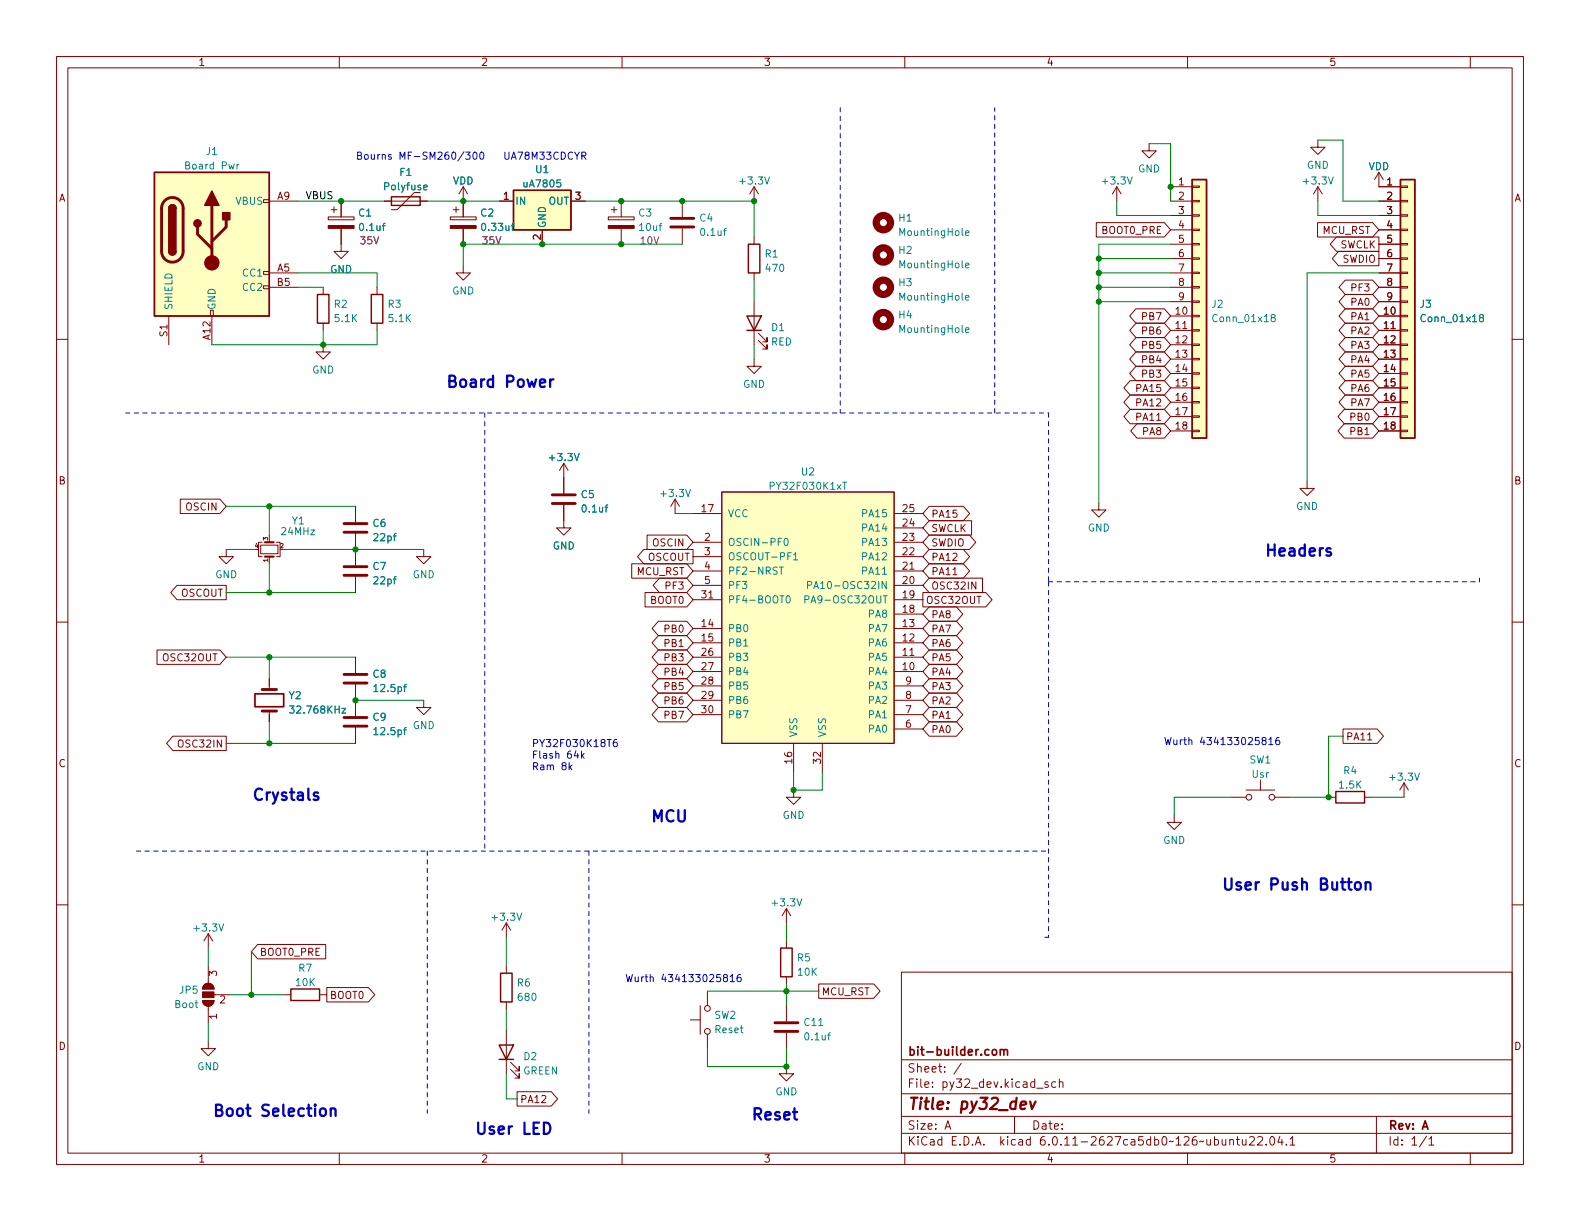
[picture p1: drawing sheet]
<svg xmlns="http://www.w3.org/2000/svg" width="279mm" height="216mm" viewBox="0 0 279 216" stroke-linecap="round" stroke-linejoin="round" font-family="sans-serif">
<g fill="none" stroke="#840000" stroke-width=".18">
<path d="M10 10h259.4v195.9h-259.4zM12 12h255.4v191.9h-255.4zM60 10v2M110 10v2M160 10v2M210 10v2M260 10v2M46.6 35.3h1v.5h-1zM47.6 35.6h5.1M58 38.4h4.6v.5h-4.6zM58.5 37.1h1.1M59.1 36.6v1"/>
<path d="M60.3 35.6v2.8M67.9 35.6h7.7M74.3 34h-1l-3.1 3.1h-1M79.6 38.4h4.6v.5h-4.6zM80.1 37.1h1.1M80.6 36.6v1M81.9 33l-.7 1.3M81.9 33v5.4M81.9 33l.8 1.3M88.3 35.6h2.5M101 35.6h2.5M107.6 38.4h4.5v.5h-4.5z"/>
<path d="M108.1 37.1h1M108.6 36.6v1M109.9 35.6v2.8M120.6 35.6v2.8M133.3 33v2.6M133.3 33l-.7 1.3M133.3 33l.8 1.3M193.9 39.4h12l1.1 1.2-1.1 1.3h-12zM197.5 33l-.8 1.3M197.5 33v2.6M197.5 33l.7 1.3M203.2 25.4v1.3h1.3l-1.3 1.2-1.3-1.2h1.3"/>
<path d="M207 35.6h3.8M207 33h3.8M207 38.1h3.8M210.8 38h1.3v.2h-1.3zM210.8 35.4h1.3v.3h-1.3zM210.8 32.9h1.3v.2h-1.3zM233 39.4h9.7l1.1 1.2-1.1 1.3h-9.7zM233 24.8v1.2h1.3l-1.3 1.3-1.2-1.3h1.2M233 33l-.7 1.3M233 33v2.6M233 33l.8 1.3M243.8 35.6h3.8"/>
<path d="M243.8 30.5v2.5h3.8M243.8 38.1h3.8M243.8 30.5l-.7 1.3M243.8 30.5l.8 1.3M247.6 38h1.3v.2h-1.3zM247.6 35.4h1.3v.3h-1.3zM247.6 32.9h1.3v.2h-1.3zM10 60h2M29.8 55.9v5.1M37.2 54.9h.5v1h-.5zM37.5 55.9v5.1M46.6 50.5h1v.6h-1z"/>
<path d="M46.6 48h1v.5h-1zM47.6 48.3h5.1M47.6 50.8h5.1M57.1 50.8v1.3M57.1 57.2v1.2M60.3 40.4v4.1h1.3l-1.3 1.2-1.2-1.2h1.2M66.7 50.8v1.3M66.7 57.2v1.2M81.9 47v1.3h1.3l-1.3 1.2-1.3-1.2h1.3M81.9 40.4v2.8M95.9 40.6v2.6M109.9 40.4v2.8"/>
<path d="M120.6 40.4v2.8M133.3 41.9v1.3M133.3 48.3v1.2M133.3 53.3v7.7M134.1 58.9l1.5 1.6v-.8v.8h-.7M200.9 59.7h5l1.1 1.3-1.1 1.2h-5l-1.1-1.2zM200.9 57.1h5l1.1 1.3-1.1 1.3h-5l-1.1-1.3zM200.9 54.6h5l1.1 1.3-1.1 1.3h-5l-1.1-1.3zM207 55.9h3.8M207 58.4h3.8M207 40.6h3.8M207 43.2h3.8"/>
<path d="M207 45.7h3.8M207 48.3h3.8M207 50.8h3.8M207 53.3h3.8M209.2 58.1h.7M210.8 58.3h1.3v.2h-1.3zM210.8 55.8h1.3v.2h-1.3zM210.8 53.2h1.3v.3h-1.3zM210.8 50.7h1.3v.2h-1.3zM210.8 48.1h1.3v.3h-1.3zM210.8 45.6h1.3v.2h-1.3zM210.8 43.1h1.3v.2h-1.3z"/>
<path d="M210.8 40.5h1.3v.3h-1.3zM236.3 41.9h7.5v2.6h-7.5l-1.1-1.3zM236.7 44.4h7.1v2.6h-7.1l-1.1-1.3zM237.9 49.5h4.8l1.1 1.3-1.1 1.3h-4.8l-1.1-1.3zM237.9 57.1h4.8l1.1 1.3-1.1 1.3h-4.8l-1.1-1.3zM237.9 59.7h4.8l1.1 1.3-1.1 1.2h-4.8l-1.1-1.2zM237.9 54.6h4.8l1.1 1.3-1.1 1.3h-4.8l-1.1-1.3zM237.9 52.1h4.8l1.1 1.2-1.1 1.3h-4.8l-1.1-1.3zM243.8 55.9h3.8M243.8 58.4h3.8M243.8 40.6h3.8M243.8 43.2h3.8"/>
<path d="M243.8 45.7h3.8M243.8 48.3h3.8M243.8 50.8h3.8M243.8 53.3h3.8M246 58.1h.7M247.6 58.3h1.3v.2h-1.3zM247.6 55.8h1.3v.2h-1.3zM247.6 53.2h1.3v.3h-1.3zM247.6 50.7h1.3v.2h-1.3zM247.6 48.1h1.3v.3h-1.3zM247.6 45.6h1.3v.2h-1.3zM247.6 43.1h1.3v.2h-1.3z"/>
<path d="M247.6 40.5h1.3v.3h-1.3zM267.4 60h2M57.1 61v1.2h1.3l-1.3 1.3-1.2-1.3h1.2M133.3 63.5v1.3h1.3l-1.3 1.2-1.2-1.2h1.2M134.1 60.2l1.5 1.5v-.7v.7h-.7M199.9 72.4h6l1.1 1.3-1.1 1.2h-6l-1.2-1.2zM199.9 69.8h6l1.1 1.3-1.1 1.3h-6l-1.2-1.3zM199.9 67.3h6l1.1 1.3-1.1 1.3h-6l-1.2-1.3zM200.9 62.2h5l1.1 1.3-1.1 1.3h-5l-1.1-1.3zM200.9 64.8h5l1.1 1.2-1.1 1.3h-5l-1.1-1.3zM201.1 74.9h4.8l1.1 1.3-1.1 1.3h-4.8l-1.2-1.3zM204.5 74.3h.8"/>
<path d="M207 61h3.8M207 63.5h3.8M207 66h3.8M207 68.6h3.8M207 71.1h3.8M207 73.7h3.8M207 76.2h3.8M210.8 76.1h1.3v.2h-1.3zM210.8 73.5h1.3v.3h-1.3zM210.8 71h1.3v.2h-1.3zM210.8 68.5h1.3v.2h-1.3zM210.8 65.9h1.3v.3h-1.3z"/>
<path d="M210.8 63.4h1.3v.2h-1.3zM210.8 60.8h1.3v.3h-1.3zM237.7 72.4h5l1.1 1.3-1.1 1.2h-5l-1.1-1.2zM237.7 74.9h5l1.1 1.3-1.1 1.3h-5l-1.1-1.3zM237.9 62.2h4.8l1.1 1.3-1.1 1.3h-4.8l-1.1-1.3zM237.9 64.8h4.8l1.1 1.2-1.1 1.3h-4.8l-1.1-1.3zM237.9 69.8h4.8l1.1 1.3-1.1 1.3h-4.8l-1.1-1.3zM237.9 67.3h4.8l1.1 1.3-1.1 1.3h-4.8l-1.1-1.3zM243.8 61h3.8M243.8 63.5h3.8M243.8 66h3.8M243.8 68.6h3.8"/>
<path d="M243.8 71.1h3.8M243.8 73.7h3.8M243.8 76.2h3.8M247.6 76.1h1.3v.2h-1.3zM247.6 73.5h1.3v.3h-1.3zM247.6 71h1.3v.2h-1.3zM247.6 68.5h1.3v.2h-1.3zM247.6 65.9h1.3v.3h-1.3zM247.6 63.4h1.3v.2h-1.3zM247.6 60.8h1.3v.3h-1.3zM31.9 88.3h7l1.1 1.2-1.1 1.3h-7zM40 97.2v1.2h1.3l-1.3 1.3-1.3-1.3h1.3"/>
<path d="M46.1 96.4h3v1.5h-3zM46.4 95.9h-.7v2.5h.7M47.6 94.6v1.3M47.6 98.4v1.3M48.9 95.9h.6v2.5h-.6M62.9 89.5v2.8M62.9 94.4v5.5M74.9 97.2v1.2h1.3l-1.3 1.3-1.2-1.3h1.2M99.7 89.3v4h1.3l-1.3 1.3-1.3-1.3h1.3M99.7 81.9l-.8 1.3M99.7 81.9v5.3M99.7 81.9l.8 1.3"/>
<path d="M111.7 99.7h9.7l1.2 1.3-1.2 1.2h-9.7zM113.8 97.2h8.8v2.5h-8.8l-1.1-1.3zM114.4 94.6h7l1.2 1.3-1.2 1.3h-7zM119.4 88.3l-.8 1.2M119.4 88.3v2.5M119.4 88.3l.7 1.2M122.6 90.8h5M122.6 95.9h5M122.6 98.4h5M127.6 87h30.5v44.4h-30.5zM158.1 90.8h5.1M158.1 95.9h5.1"/>
<path d="M158.1 98.4h5.1M158.1 93.3h5.1M164.3 97.2h6.1l1.1 1.2-1.1 1.3h-6.1l-1.1-1.3zM164.3 99.7h6.1l1.1 1.3-1.1 1.2h-6.1l-1.1-1.2zM164.3 89.5h6.1l1.1 1.3-1.1 1.3h-6.1l-1.1-1.3zM164.3 94.6h7.1l1.2 1.3-1.2 1.3h-7.1l-1.1-1.3zM164.3 92.1h7.5v2.5h-7.5l-1.1-1.3zM194.3 88.9v1.3h1.3l-1.3 1.2-1.3-1.2h1.3M231.1 85.1v1.3h1.3l-1.3 1.2-1.2-1.2h1.2M10 110h2M27.8 114.9h11.1l1.1 1.3-1.1 1.3h-11.1zM31.3 103.5h8.7v2.5h-8.7l-1.1-1.2z"/>
<path d="M62.9 102v2.8M62.9 116.2v2.8M114.1 104.8h7.3l1.2 1.2-1.2 1.3h-7.3zM116.4 112.4h5l1.2 1.3-1.2 1.2h-5l-1.1-1.2zM116.4 114.9h5l1.2 1.3-1.2 1.3h-5l-1.1-1.3zM116.4 109.9h5l1.2 1.2-1.2 1.3h-5l-1.1-1.3zM116.4 117.5h5l1.2 1.2-1.2 1.3h-5l-1.1-1.3zM116.6 102.2h4.8l1.2 1.3-1.2 1.3h-4.8l-1.1-1.3zM122.6 118.7h5M122.6 116.2h5M122.6 113.7h5M122.6 111.1h5"/>
<path d="M122.6 106h5M122.6 103.5h5M122.6 101h5M125.3 105.7h.8M158.1 118.7h5.1M158.1 116.2h5.1M158.1 113.7h5.1M158.1 111.1h5.1M158.1 108.6h5.1M158.1 106h5.1M158.1 103.5h5.1M158.1 101h5.1"/>
<path d="M160.9 115.9h.7M160.9 100.7h.7M163.2 104.8h11.1l1.1 1.2-1.1 1.3h-11.1zM164.3 102.2h9.4v2.6h-9.4l-1.1-1.3zM164.3 109.9h4.8l1.2 1.2-1.2 1.3h-4.8l-1.1-1.3zM164.3 117.5h4.8l1.2 1.2-1.2 1.3h-4.8l-1.1-1.3zM164.3 114.9h4.8l1.2 1.3-1.2 1.3h-4.8l-1.1-1.3zM164.3 112.4h4.8l1.2 1.3-1.2 1.2h-4.8l-1.1-1.2zM164.3 107.3h4.8l1.2 1.3-1.2 1.3h-4.8l-1.1-1.3zM168.5 101.6h.7M267.4 110h2M30.6 130.2h9.4v2.5h-9.4l-1.1-1.3z"/>
<path d="M47.6 120v1.9M47.6 125.7v1.9M62.9 121v5.6M62.9 128.7v2.7M74.9 123.8v1.3h1.3l-1.3 1.3-1.2-1.3h1.2M116.4 122.6h5l1.2 1.2-1.2 1.3h-5l-1.1-1.3zM116.4 125.1h5l1.2 1.3-1.2 1.2h-5l-1.1-1.2zM116.4 120h5l1.2 1.3-1.2 1.3h-5l-1.1-1.3zM122.6 121.3h5M122.6 123.8h5M122.6 126.4h5M140.3 139.7v1.3h1.3l-1.3 1.2-1.2-1.2h1.2"/>
<path d="M140.3 131.4v5.1M145.4 131.4v5.1M158.1 121.3h5.1M158.1 123.8h5.1M158.1 126.4h5.1M158.1 128.9h5.1M164.3 125.1h4.8l1.2 1.3-1.2 1.2h-4.8l-1.1-1.2zM164.3 127.6h4.8l1.2 1.3-1.2 1.3h-4.8l-1.1-1.3zM164.3 122.6h4.8l1.2 1.2-1.2 1.3h-4.8l-1.1-1.3zM164.3 120h4.8l1.2 1.3-1.2 1.3h-4.8l-1.1-1.3zM220.3 139.7h5.1M222.9 137.9v1.8"/>
<path d="M237.5 128.9h6l1.1 1.3-1.1 1.2h-6zM241.9 130.8h.7M248.3 138.4l-.8 1.3M248.3 138.4v2.6M248.3 138.4l.7 1.3M10 160h2M207.6 144.1v1.3h1.3l-1.3 1.3-1.2-1.3h1.2M217.8 141h2.5M225.4 141h2.6M234.9 141h1.3M241.3 141h1.3M267.4 160h2"/>
<path d="M35.8 176.9h2a1.02 1.02 0 0 1-1 1 1.02 1.02 0 0 1-1-1zM36.1 174.2a1.02 1.02 0 0 1 1.1-.3 1.02 1.02 0 0 1 .6 1h-2zM36.8 165.1v2.5M36.8 170.8v3.1M36.8 177.9v3.1M36.8 165.1l-.7 1.3M36.8 165.1l.8 1.3M37 172.5v-.8l.5 .4 .1-.3h.6l.1 .2-.1 .5M37.8 175.9h2.8M38.3 179.7h-1.3l.4 .4M39 176.2l.5-.1 .2 .4-.8 .9h.8M45.6 167h12v2.5h-12l-1.2-1.2z"/>
<path d="M50.2 175.9h1.2M56.5 175.9h1.3M57.8 174.6h7.4l1.1 1.3-1.1 1.3h-7.4zM89.5 163.2l-.7 1.3M89.5 163.2v2.5M89.5 170.8v1.3M89.5 177.2v1.2M89.5 163.2l.8 1.3M123.8 177.8v5.1M125.1 175.3v2.5M139.1 160.7v2.5M139.1 166.4v1.2"/>
<path d="M139.1 172.7v1.3M139.1 177.8v2.8M139.1 160.7l-.8 1.2M139.1 160.7l.7 1.2M144.8 174h9.7l1.1 1.3-1.1 1.2h-9.7zM159.4 171.9h108v32h-108zM36.8 184.2v1.2h1.3l-1.3 1.3-1.2-1.3h1.2M89.5 182.2v7.7M90.3 189.1l1.5 1.5v-.7v.7h-.7M90.3 187.8l1.5 1.6v-.8v.8h-.7M91.4 193h6.1l1.1 1.3-1.1 1.3h-6.1zM122 180.3h1.8"/>
<path d="M125.1 182.9v2.5M139.1 188.6v1.3h1.2l-1.2 1.2-1.3-1.2h1.3M139.1 182.6v2.8M159.4 197.4h108M159.4 193.4h108M159.4 187.4h108M164.9 192.1v.2M164.9 191.4v.1M167 189.4v.2M167 188.7v.1M170 188l-1.3 1.9M179.4 197.4v3"/>
<path d="M186.7 191.4l-.4-.1-.3 .3v.4l.1 .2h.6M187.3 191.4l.2-.1 .4 .1 .1 .9M187.3 190.8v1.5M243.4 197.4v6.5M60 203.9v2M110 203.9v2M159.4 200.4h108M160 203.9v2M210 203.9v2M221 201.1l.5-.1 .3 .1v.3l-.9 1.1h.9M222.4 201.1l.6-.1 .2 .1 .1 .3-1 1.1h1M223.9 202.3v.2"/>
<path d="M224.8 201h.1a.81 .81 0 0 1 .6 .6 .81 .81 0 0 1-.3 .8l-.2 .1a.81 .81 0 0 1-.5-.6 .81 .81 0 0 1 .3-.9zM226.3 200.9l-.3 1.1h.9M226.7 201.5v1M227.5 202.3v.2M228.1 201.4l.4-.4v1.5M228.1 202.5h.9M252.7 201.4l.4-.4v1.5M252.7 202.5h.8M260 203.9v2"/>
<circle cx="220.9" cy="141" r=".51"/>
<circle cx="224.9" cy="141" r=".51"/>
<circle cx="125.1" cy="178.3" r=".51"/>
<circle cx="125.1" cy="182.4" r=".51"/>
</g>
<path d="M45.1 122.7h5.1v2.3h-5.1zM175.5 185.7l.2-.1 .5 .1v.6l-.1 .2-.4 .1-.2-.2zM176.9 185.7l.2-.1 .4 .1v.9M176.9 185.6v1M177.5 185.8l.2-.2 .4 .1 .1 .9" fill="none" stroke="#840000" stroke-width=".3"/>
<g fill="none" stroke="#840000" stroke-width=".25">
<path d="M27.3 30.5h20.3v25.4h-20.3zM29.8 36.8a.64 .64 0 0 1 .7-.6 .64 .64 0 0 1 .6 .6M69.2 34.8h5.1v1.5h-5.1zM90.8 33.7h10.2v6.9h-10.2zM210.8 31.8h2.6v45.7h-2.6zM247.6 31.8h2.6v45.7h-2.6zM29.8 44.5a.64 .64 0 0 0 .7 .6 .64 .64 0 0 0 .6-.6M56.1 52.1h2.1v5.1h-2.1zM65.7 52.1h2v5.1h-2zM132.1 55.9h2.5l-1.3 2.5zM132.1 58.4h2.5M132.3 43.2h2.1v5.1h-2.1z"/>
<path d="M236.2 140h5.1v2h-5.1zM51.4 174.9h5.1v2h-5.1zM88.5 172.1h2.1v5.1h-2.1zM138 167.6h2.1v5.1h-2.1zM88.3 184.8h2.5l-1.3 2.5zM88.3 187.3h2.5"/>
</g>
<g fill="none" stroke="#008484" stroke-width=".18">
<path d="M37.7 29.1l-.3-.1-.3 .3 .2 .5h.4M37.7 28.6v1.3M67.6 39.9h.5M68.1 39.5l-.3 .2v1.1M74.9 33.2l.6-.2v-.2l-.4-.1-.2 .2 .1 .6h.5M90.4 39.9h.5M90.9 39.5l-.3 .2v1.1M99.1 31.8h-.6v.6l.1-.1h.5l.1 .2-.1 .4-.2 .2-.4-.2M116.5 39.9h.5M117 39.5l-.3 .2v1.1M135.2 31.3l.4 1.3 .5-1.3M199.4 31.3l.4 1.3 .4-1.3"/>
<path d="M234.9 31.3l.4 1.3 .5-1.3M127.9 40.8h.5M128.4 40.4l-.3 .2v1M170.1 46.1v1.1l.2 .2M170.1 57.5v1.1l.2 .2M170.1 40.4v1.1l.2 .1M170.1 51.8v1.1l.2 .2M170.7 46.9l.6-.1v-.2l-.4-.1-.2 .2 .1 .6h.5M170.7 58.4l.6-.2v-.2l-.4-.1-.2 .2 .1 .6h.5M170.7 41.2l.6-.1v-.2l-.4-.1-.2 .2 .1 .6h.5M170.7 52.7l.6-.2v-.2l-.4-.1-.2 .2 .1 .6h.5M225 56.2l-.2-.3v-.2l.2-.1 .4 .1 .1 .2-.1 .1-.5 .2-.1 .2v.2l.2 .3h.3l.2-.3v-.2l-.2-.2"/>
<path d="M261.9 56.2l-.3-.3 .1-.2 .2-.1 .3 .1 .1 .2v.1l-.6 .2-.1 .2v.2l.3 .3 .3-.1 .1-.2v-.2l-.2-.2M69.6 94.8h.4M70 94.4l-.3 .1v1.1M101.6 80.2l.4 1.3 .4-1.3M107 89.7h.5M107.5 89.3l-.3 .2v1M121.3 86.5l.4 1.3 .4-1.3M138.8 95.3l.1-.1a.68 .68 0 0 1 .5 .6 .68 .68 0 0 1-.5 .7l-.1-.2-.2-.3zM140.3 98.1l.4-.4v1.3M140.3 99h.8M149 85.3h.7M149.4 85.3v1.2"/>
<path d="M69.6 102.4h.4M70 102l-.3 .2v1M137.8 100.3h.7M138.2 100.3v1.2M139.1 105.5l.2-.2a.68 .68 0 0 1 .5 .7 .68 .68 0 0 1-.5 .6l-.2-.1-.1-.4zM156.1 101.5h.7M156.2 105.3h.7M156.5 105.3v1.3M156.7 102.8v1.3l-.7-1.3v1.3M60.5 125.3h.6l-.6 .8h.6M71.4 129.1h.5M71.4 121.4h.5"/>
<path d="M71.9 128.6l-.3 .2v1.1M71.9 121l-.3 .2v1.1M250.2 136.7l.4 1.3 .4-1.3M140.9 158.9l.5 1.3 .4-1.3M34.5 177.3h.5M34.7 176.9v1.1l.3 .2M38.7 163.4l.4 1.2 .5-1.2M91.4 161.5l.4 1.2 .5-1.2M144.8 181.3h.7M146.4 183h.4M146.8 182.6l-.3 .2v1.1"/>
</g>
<g fill="none" stroke="#840000" stroke-width=".51">
<path d="M37.5 36.3v10.2M40 38.9v1.2l-2.5 2.6M118.6 38.6h4.1M28.6 44.5a1.91 1.91 0 0 0 1.9 1.9 1.91 1.91 0 0 0 1.9-1.9M28.6 44.5v-7.7a1.91 1.91 0 0 1 1.9-1.9 1.91 1.91 0 0 1 1.9 1.9v7.7M34.9 40.1v1.3l2.6 2.5M118.6 40.1h4.1M60.8 94.1h4.1M60.8 92.6h4.1M97.7 89h4M97.7 87.5h4M60.8 101.7h4.1"/>
<path d="M60.8 100.2h4.1M60.8 119.3h4.1M46.4 121.9h2.5M46.4 125.7h2.5M60.8 128.4h4.1M60.8 126.9h4.1M60.8 120.8h4.1M137 182.4h4.1M137 180.8h4.1"/>
</g>
<g fill="none" stroke="#840000" stroke-width="1.3">
<circle cx="156.2" cy="39.4" r="1.27"/>
<circle cx="156.2" cy="45.1" r="1.27"/>
<circle cx="156.2" cy="56.5" r="1.27"/>
<circle cx="156.2" cy="50.8" r="1.27"/>
</g>
<g fill="#ffffc2" stroke="#ffffc2" stroke-width=".18">
<path d="M127.6 87h30.5v44.4h-30.5z"/>
<path d="M210.8 31.8h2.6v45.7h-2.6z"/>
<path d="M247.6 31.8h2.6v45.7h-2.6z"/>
<path d="M27.3 30.5h20.3v25.4h-20.3z"/>
<path d="M90.8 33.7h10.2v6.9h-10.2z"/>
</g>
<g fill="#840000" stroke="#840000" stroke-width=".18">
<path d="M107.6 39.9h4.5v.5h-4.5z"/>
<path d="M58 39.9h4.6v.5h-4.6z"/>
<path d="M79.6 39.9h4.6v.5h-4.6z"/>
<path d="M35.8 176.9h2a1.02 1.02 0 0 1-1 1 1.02 1.02 0 0 1-1-1z"/>
<path d="M35.8 175.4h2v1h-2z"/>
<path d="M36.1 174.2a1.02 1.02 0 0 1 1.1-.3 1.02 1.02 0 0 1 .6 1h-2z"/>
<circle cx="37.5" cy="46.5" r="1.27"/>
</g>
<g fill="#840000" stroke="#840000" stroke-width=".25">
<path d="M29.8 44.5h1.3a.64 .64 0 0 1-.6 .6 .64 .64 0 0 1-.7-.6z"/>
<path d="M29.8 36.8h1.3v7.7h-1.3z"/>
<path d="M30 36.4a.64 .64 0 0 1 .7-.2 .64 .64 0 0 1 .4 .6h-1.3z"/>
<path d="M37.5 33.8l1.2 2.5h-2.5z"/>
<path d="M39.4 37.6h1.2v1.3h-1.2z"/>
<circle cx="34.9" cy="39.5" r=".63"/>
</g>
<path d="M46.9 98.4h1.5M46.9 95.9h1.5" fill="none" stroke="#840000" stroke-width=".38"/>
<g fill="none" stroke="#0000c2" stroke-width=".18">
<path d="M69.2 27.4l-.3-.1-.2 .2v.2l.5 .1v.3h-.5M83.7 27l.2-.1a.68 .68 0 0 1 .5 .6 .68 .68 0 0 1-.5 .7l-.2-.2-.1-.3zM85 27l.1-.1a.68 .68 0 0 1 .5 .6 .68 .68 0 0 1-.5 .7l-.1-.2-.2-.3zM102.9 27.6l.6-.1 .1-.2v-.3l-.7-.1v1.3M103.2 27.6l.4 .6M98.3 133.3l.2-.1 .3 .1v.8M109.1 130.8h-.4a.86 .86 0 0 0 0 1.2l.4-.1 .1-.4-.3-.3h-.2l-.3 .3M224.4 130.8l.3-.4v1.3M224.4 131.7h.7M226.2 130.4l-.4 .1a.86 .86 0 0 0 0 1.2l.5-.2v-.4l-.2-.2h-.3l-.2 .2M129.1 172.7l.4-.4v1.3M129.1 173.6h.8"/>
<path d="M130.9 172.3l-.3 .1a.86 .86 0 0 0 0 1.2l.4-.1 .1-.5-.3-.2h-.2l-.3 .2"/>
</g>
<path d="M235.3 97l-.5-.1-.3 .3 .1 .3 .7 .2 .1 .2-.1 .3-.2 .1-.6-.1M56.2 140.2l-.4-.1-.3 .3 .1 .3 .6 .2 .1 .2-.1 .2-.2 .1-.5-.1M58.5 196.2a.5 .5 0 0 1 .8 .1v1" fill="none" stroke="#0000c2" stroke-width=".4"/>
<path d="M148.6 19.1v53.9M22.2 73h163.2M85.7 73v77.5M175.9 73v-53.9M185.4 73v29.9M185.4 102.9v62.8M185.4 102.9h76.2M261.6 102.2v.7M24.1 150.5h161.3M75.6 150.5v46.4M104.1 150.5v46.4M184.8 165.7h.6" fill="none" stroke="#0000c2" stroke-width=".18" stroke-dasharray=".8 .8"/>
<g fill="none" stroke="#008400" stroke-width=".18">
<path d="M52.7 35.6h15.2M75.6 35.6h12.7M103.5 35.6h29.8v6.3M197.5 35.6v2.5h9.5M203.2 25.4h3.8v10.2M233 24.8h4.5v10.8h6.3M233 35.6v2.5h10.8M52.7 48.3h14v2.5M52.7 50.8h4.4M57.1 58.4v2.6M66.7 58.4v2.6h-29.2M120.6 43.2h-38.7v3.8"/>
<path d="M133.3 49.5v3.8M194.3 48.3h12.7M194.3 50.8h12.7M194.3 45.7h12.7M194.3 53.3h12.7M207 43.2h-12.7v45.7M243.8 48.3h-12.7v36.8M133.3 61v2.5M40 97.2h5.1M40 89.5h22.9M47.6 89.5v5.1M47.6 99.7v5.1"/>
<path d="M50.2 97.2h24.7M119.4 90.8h3.2M40 104.8h22.9M40 116.2h22.9M47.6 116.2v3.8M40 131.4h22.9M47.6 127.6v3.8M62.9 123.8h12M140.3 136.5v3.2h5.1v-3.2M237.5 130.2h-2.6v10.8h-6.9M217.8 141h-10.2v3.1M242.6 141h5.7"/>
<path d="M36.8 167.6v3.2M40.6 175.9h9.6M44.4 168.3v7.6M89.5 165.7v5.1M89.5 178.4v3.8M125.1 175.3h19.7M139.1 163.2v3.2M139.1 174v3.8M36.8 181v3.2M89.5 189.9v4.4h1.9M125.1 185.4v3.2h14v-3.2"/>
</g>
<g fill="#008400" stroke="#008400" stroke-width=".18">
<circle cx="139.1" cy="188.6" r=".46"/>
<circle cx="44.4" cy="175.9" r=".46"/>
<circle cx="139.1" cy="175.3" r=".46"/>
<circle cx="120.6" cy="35.6" r=".46"/>
<circle cx="109.9" cy="35.6" r=".46"/>
<circle cx="207" cy="33" r=".46"/>
<circle cx="109.9" cy="43.2" r=".46"/>
<circle cx="194.3" cy="45.7" r=".46"/>
<circle cx="194.3" cy="48.3" r=".46"/>
<circle cx="133.3" cy="35.6" r=".46"/>
<circle cx="81.9" cy="35.6" r=".46"/>
<circle cx="57.1" cy="61" r=".46"/>
<circle cx="95.9" cy="43.2" r=".46"/>
<circle cx="81.9" cy="43.2" r=".46"/>
<circle cx="60.3" cy="35.6" r=".46"/>
<circle cx="62.9" cy="123.8" r=".46"/>
<circle cx="47.6" cy="131.4" r=".46"/>
<circle cx="140.3" cy="139.7" r=".46"/>
<circle cx="234.9" cy="141" r=".46"/>
<circle cx="47.6" cy="89.5" r=".46"/>
<circle cx="47.6" cy="104.8" r=".46"/>
<circle cx="47.6" cy="116.2" r=".46"/>
<circle cx="62.9" cy="97.2" r=".46"/>
<circle cx="194.3" cy="50.8" r=".46"/>
<circle cx="194.3" cy="53.3" r=".46"/>
</g>
<g font-size="2.8" fill="#0000c2">
<text x="78.7" y="68.5">Board</text>
<text x="89.3" y="68.5">Power</text>
<text x="223.5" y="98.4">Headers</text>
<text x="44.4" y="141.5">Crystals</text>
<text x="114.9" y="145.3">MCU</text>
<text x="215.9" y="157.4">User</text>
<text x="224.5" y="157.4">Push</text>
<text x="233.7" y="157.4">Button</text>
<text x="37.5" y="197.4">Boot</text>
<text x="46.2" y="197.4">Selection</text>
<text x="83.8" y="200.6">User</text>
<text x="92.4" y="200.6">LED</text>
<text x="132.7" y="198.1">Reset</text>
</g>
<g font-size="2.8" fill="#840000">
<text x="160.4" y="196.8">Title:</text>
<text x="169.7" y="196.8">py32_dev</text>
</g>
<g font-size="2.1" fill="#840000">
<text x="160.4" y="190.1">Sheet:</text>
<text x="160.4" y="187.1">bit-builder.com</text>
<text x="160.4" y="192.8">File:</text>
<text x="166.8" y="192.8">py32_dev.kicad_sch</text>
<text x="160.4" y="203">KiCad</text>
<text x="160.4" y="200.2">Size:</text>
<text x="167.1" y="200.2">A</text>
<text x="168.1" y="203">E.D.A.</text>
<text x="177" y="203">kicad</text>
<text x="182.4" y="200.2">Date:</text>
<text x="184.2" y="203">6.0.11-2627ca5db0~126~ubuntu22.04.1</text>
<text x="245.4" y="200.2">Rev:</text>
<text x="245.4" y="203">Id:</text>
<text x="249.5" y="203">1/1</text>
<text x="251.5" y="200.2">A</text>
</g>
<g font-size="1.8" fill="#840000">
<text x="35" y="12">1</text>
<text x="85" y="12">2</text>
<text x="135" y="12">3</text>
<text x="185" y="12">4</text>
<text x="235" y="12">5</text>
<text x="48.9" y="35.3">A9</text>
<text x="88.9" y="35.3">1</text>
<text x="101.6" y="35.3">3</text>
<text x="208.2" y="32.8">1</text>
<text x="208.2" y="35.3">2</text>
<text x="245.1" y="32.8">1</text>
<text x="245.1" y="35.3">2</text>
<text x="10.4" y="36">A</text>
<text x="194.7" y="41.8">BOOT0_PRE</text>
<text x="208.2" y="37.8">3</text>
<text x="208.2" y="40.4">4</text>
<text x="233.8" y="41.8">MCU_RST</text>
<text x="245.1" y="37.8">3</text>
<text x="245.1" y="40.4">4</text>
<text x="267.8" y="36">A</text>
<text x="95.6" y="42.6" transform="rotate(-90 95.6 42.6)">2</text>
<text x="208.2" y="42.9">5</text>
<text x="208.2" y="45.5">6</text>
<text x="237" y="44.3">SWCLK</text>
<text x="237.3" y="46.8">SWDIO</text>
<text x="245.1" y="42.9">5</text>
<text x="245.1" y="45.5">6</text>
<text x="48.8" y="50.5">B5</text>
<text x="48.9" y="48">A5</text>
<text x="208.2" y="48">7</text>
<text x="208.2" y="50.5">8</text>
<text x="208.2" y="53.1">9</text>
<text x="238.7" y="51.9">PF3</text>
<text x="245.1" y="48">7</text>
<text x="245.1" y="50.5">8</text>
<text x="245.1" y="53.1">9</text>
<text x="29.6" y="59.7" transform="rotate(-90 29.6 59.7)">S1</text>
<text x="201.7" y="59.5">PB6</text>
<text x="201.7" y="57">PB7</text>
<text x="207.6" y="55.6">10</text>
<text x="207.6" y="58.2">11</text>
<text x="238.7" y="59.5">PA2</text>
<text x="238.7" y="57">PA1</text>
<text x="238.7" y="54.5">PA0</text>
<text x="244.5" y="55.6">10</text>
<text x="244.5" y="58.2">11</text>
<text x="37.2" y="60.3" transform="rotate(-90 37.2 60.3)">A12</text>
<text x="201.7" y="64.6">PB4</text>
<text x="201.7" y="62.1">PB5</text>
<text x="207.6" y="60.7">12</text>
<text x="207.6" y="63.2">13</text>
<text x="207.6" y="65.8">14</text>
<text x="238.7" y="64.6">PA4</text>
<text x="238.7" y="62.1">PA3</text>
<text x="244.5" y="60.7">12</text>
<text x="244.5" y="63.2">13</text>
<text x="244.5" y="65.8">14</text>
<text x="200.7" y="69.7">PA15</text>
<text x="201.7" y="67.2">PB3</text>
<text x="207.6" y="68.3">15</text>
<text x="207.6" y="70.9">16</text>
<text x="238.7" y="67.2">PA5</text>
<text x="238.7" y="69.7">PA6</text>
<text x="244.5" y="68.3">15</text>
<text x="244.5" y="70.9">16</text>
<text x="200.7" y="74.8">PA11</text>
<text x="200.7" y="72.2">PA12</text>
<text x="201.9" y="77.3">PA8</text>
<text x="207.6" y="73.4">17</text>
<text x="207.6" y="75.9">18</text>
<text x="238.5" y="74.8">PB0</text>
<text x="238.5" y="77.3">PB1</text>
<text x="238.7" y="72.2">PA7</text>
<text x="244.5" y="73.4">17</text>
<text x="244.5" y="75.9">18</text>
<text x="10.3" y="86">B</text>
<text x="267.7" y="86">B</text>
<text x="32.7" y="90.6">OSCIN</text>
<text x="123.8" y="90.6">17</text>
<text x="124.4" y="95.6">2</text>
<text x="159.4" y="95.6">23</text>
<text x="159.4" y="93.1">24</text>
<text x="159.4" y="90.6">25</text>
<text x="164.6" y="91.9">PA15</text>
<text x="164.6" y="94.5">SWCLK</text>
<text x="114.5" y="99.5">OSCOUT</text>
<text x="115.2" y="97">OSCIN</text>
<text x="124.4" y="98.2">3</text>
<text x="124.4" y="100.7">4</text>
<text x="159.4" y="100.7">21</text>
<text x="159.4" y="98.2">22</text>
<text x="164.6" y="99.5">PA12</text>
<text x="164.6" y="97">SWDIO</text>
<text x="31.9" y="105.9">OSCOUT</text>
<text x="112.5" y="102.1">MCU_RST</text>
<text x="114.9" y="107.2">BOOT0</text>
<text x="117.4" y="104.6">PF3</text>
<text x="123.8" y="105.8">31</text>
<text x="124.4" y="103.3">5</text>
<text x="159.4" y="105.8">19</text>
<text x="159.4" y="103.3">20</text>
<text x="163.7" y="107.2">OSC32OUT</text>
<text x="164.6" y="104.6">OSC32IN</text>
<text x="164.6" y="102.1">PA11</text>
<text x="117.2" y="112.2">PB0</text>
<text x="123.8" y="110.9">14</text>
<text x="123.8" y="113.4">15</text>
<text x="159.4" y="113.4">12</text>
<text x="159.4" y="110.9">13</text>
<text x="159.4" y="108.3">18</text>
<text x="164.6" y="112.2">PA7</text>
<text x="164.6" y="109.7">PA8</text>
<text x="28.6" y="117.3">OSC32OUT</text>
<text x="117.2" y="114.8">PB1</text>
<text x="117.2" y="117.3">PB3</text>
<text x="117.2" y="119.9">PB4</text>
<text x="123.8" y="116">26</text>
<text x="123.8" y="118.5">27</text>
<text x="159.4" y="118.5">10</text>
<text x="159.4" y="116">11</text>
<text x="164.6" y="119.9">PA4</text>
<text x="164.6" y="117.3">PA5</text>
<text x="164.6" y="114.8">PA6</text>
<text x="117.2" y="124.9">PB6</text>
<text x="117.2" y="122.4">PB5</text>
<text x="123.8" y="121">28</text>
<text x="123.8" y="123.6">29</text>
<text x="160" y="123.6">8</text>
<text x="160" y="121">9</text>
<text x="164.6" y="124.9">PA2</text>
<text x="164.6" y="122.4">PA3</text>
<text x="117.2" y="127.5">PB7</text>
<text x="123.8" y="126.1">30</text>
<text x="160" y="128.7">6</text>
<text x="160" y="126.1">7</text>
<text x="164.6" y="127.5">PA1</text>
<text x="164.6" y="130">PA0</text>
<text x="238" y="131.3">PA11</text>
<text x="10.3" y="136">C</text>
<text x="31.2" y="132.6">OSC32IN</text>
<text x="140.1" y="135.3" transform="rotate(-90 140.1 135.3)">16</text>
<text x="145.2" y="135.3" transform="rotate(-90 145.2 135.3)">32</text>
<text x="267.7" y="136">C</text>
<text x="45.9" y="169.4">BOOT0_PRE</text>
<text x="58.3" y="177">BOOT0</text>
<text x="145.3" y="176.4">MCU_RST</text>
<text x="39.1" y="180.4" transform="rotate(-90 39.1 180.4)">1</text>
<text x="10.3" y="186">D</text>
<text x="267.7" y="186">D</text>
<text x="91.9" y="195.4">PA12</text>
<text x="35" y="205.9">1</text>
<text x="85" y="205.9">2</text>
<text x="135" y="205.9">3</text>
<text x="185" y="205.9">4</text>
<text x="235" y="205.9">5</text>
</g>
<g font-size="1.8" fill="#008484">
<text x="36.3" y="27.8">J1</text>
<text x="32.5" y="30.3">Board</text>
<text x="39.1" y="30.3">Pwr</text>
<text x="67.7" y="34">Polyfuse</text>
<text x="70.5" y="31.5">F1</text>
<text x="80" y="33">VDD</text>
<text x="92.3" y="33.5">uA7805</text>
<text x="94.5" y="31">U1</text>
<text x="130.4" y="33">+3.3V</text>
<text x="194.6" y="33">+3.3V</text>
<text x="201.2" y="30.9">GND</text>
<text x="230.1" y="33">+3.3V</text>
<text x="231" y="30.2">GND</text>
<text x="241.9" y="30.5">VDD</text>
<text x="41.6" y="36.6">VBUS</text>
<text x="63.2" y="38.7">C1</text>
<text x="63.2" y="41.2">0.1uf</text>
<text x="84.8" y="38.7">C2</text>
<text x="84.8" y="41.2">0.33uf</text>
<text x="91.1" y="36.6">IN</text>
<text x="96.9" y="40.4" transform="rotate(-90 96.9 40.4)">GND</text>
<text x="96.9" y="36.6">OUT</text>
<text x="112.8" y="38.7">C3</text>
<text x="112.8" y="41.2">10uf</text>
<text x="123.6" y="39.6">C4</text>
<text x="158.8" y="39.6">H1</text>
<text x="123.6" y="42.1">0.1uf</text>
<text x="135.1" y="45.9">R1</text>
<text x="158.8" y="45.3">H2</text>
<text x="158.8" y="47.8">MountingHole</text>
<text x="158.8" y="42.1">MountingHole</text>
<text x="42.7" y="49.3">CC1</text>
<text x="42.7" y="51.8">CC2</text>
<text x="58.3" y="48.6">GND</text>
<text x="79.9" y="52.5">GND</text>
<text x="135.1" y="48.4">470</text>
<text x="158.8" y="51">H3</text>
<text x="158.8" y="53.5">MountingHole</text>
<text x="30.9" y="54.9" transform="rotate(-90 30.9 54.9)">SHIELD</text>
<text x="38.5" y="54.9" transform="rotate(-90 38.5 54.9)">GND</text>
<text x="58.9" y="54.8">R2</text>
<text x="58.9" y="57.3">5.1K</text>
<text x="68.5" y="54.8">R3</text>
<text x="68.5" y="57.3">5.1K</text>
<text x="136.3" y="58.9">D1</text>
<text x="158.8" y="56.7">H4</text>
<text x="158.8" y="59.2">MountingHole</text>
<text x="214.1" y="54.8">J2</text>
<text x="214.1" y="57.3">Conn_01x18</text>
<text x="251" y="54.8">J3</text>
<text x="251" y="57.3">Conn_01x18</text>
<text x="136.3" y="61.5">RED</text>
<text x="55.1" y="66.4">GND</text>
<text x="131.3" y="69">GND</text>
<text x="96.8" y="81.9">+3.3V</text>
<text x="102.6" y="88.5">C5</text>
<text x="116.5" y="88.3">+3.3V</text>
<text x="135.8" y="87">PY32F030K1xT</text>
<text x="141.5" y="84.4">U2</text>
<text x="49.5" y="95">24MHz</text>
<text x="51.5" y="93.1">Y1</text>
<text x="65.8" y="93.5">C6</text>
<text x="102.6" y="91">0.1uf</text>
<text x="128.7" y="91.8">VCC</text>
<text x="152.2" y="94.4">PA14</text>
<text x="152.2" y="91.8">PA15</text>
<text x="192.3" y="94.4">GND</text>
<text x="229.1" y="90.6">GND</text>
<text x="65.8" y="101.2">C7</text>
<text x="65.8" y="96.1">22pf</text>
<text x="97.7" y="97.5">GND</text>
<text x="128.7" y="96.9">OSCIN-PF0</text>
<text x="128.7" y="99.4">OSCOUT-PF1</text>
<text x="128.7" y="102">PF2-NRST</text>
<text x="152.2" y="102">PA11</text>
<text x="152.2" y="99.4">PA12</text>
<text x="152.2" y="96.9">PA13</text>
<text x="38" y="102.6">GND</text>
<text x="65.8" y="103.7">22pf</text>
<text x="72.9" y="102.6">GND</text>
<text x="128.7" y="107.1">PF4-BOOT0</text>
<text x="128.7" y="104.5">PF3</text>
<text x="141.9" y="107.1">PA9-OSC32OUT</text>
<text x="142.4" y="104.5">PA10-OSC32IN</text>
<text x="128.7" y="112.1">PB0</text>
<text x="153.4" y="112.1">PA7</text>
<text x="153.4" y="109.6">PA8</text>
<text x="128.7" y="114.7">PB1</text>
<text x="128.7" y="117.2">PB3</text>
<text x="128.7" y="119.8">PB4</text>
<text x="153.4" y="119.8">PA4</text>
<text x="153.4" y="117.2">PA5</text>
<text x="153.4" y="114.7">PA6</text>
<text x="51" y="124">Y2</text>
<text x="65.8" y="120.2">C8</text>
<text x="65.8" y="122.7">12.5pf</text>
<text x="128.7" y="122.3">PB5</text>
<text x="128.7" y="124.8">PB6</text>
<text x="153.4" y="124.8">PA2</text>
<text x="153.4" y="122.3">PA3</text>
<text x="51" y="126.5">32.768KHz</text>
<text x="65.8" y="127.8">C9</text>
<text x="65.8" y="130.4">12.5pf</text>
<text x="72.9" y="129.3">GND</text>
<text x="128.7" y="127.4">PB7</text>
<text x="141.4" y="130.4" transform="rotate(-90 141.4 130.4)">VSS</text>
<text x="146.4" y="130.4" transform="rotate(-90 146.4 130.4)">VSS</text>
<text x="153.4" y="129.9">PA0</text>
<text x="153.4" y="127.4">PA1</text>
<text x="220.9" y="135.4">SW1</text>
<text x="221.2" y="137.9">Usr</text>
<text x="237.4" y="137.3">R4</text>
<text x="236.5" y="139.8">1.5K</text>
<text x="245.4" y="138.4">+3.3V</text>
<text x="138.3" y="145.2">GND</text>
<text x="205.6" y="149.6">GND</text>
<text x="136.1" y="160.6">+3.3V</text>
<text x="33.9" y="165.1">+3.3V</text>
<text x="86.6" y="163.2">+3.3V</text>
<text x="52.7" y="172.2">R7</text>
<text x="140.8" y="170.4">R5</text>
<text x="140.8" y="172.9">10K</text>
<text x="30.7" y="178.6">Boot</text>
<text x="31.6" y="176.1">JP5</text>
<text x="52.1" y="174.7">10K</text>
<text x="91.3" y="174.8">R6</text>
<text x="91.3" y="177.3">680</text>
<text x="126.2" y="180.5">SW2</text>
<text x="126.2" y="183.1">Reset</text>
<text x="142" y="181.8">C11</text>
<text x="142" y="184.3">0.1uf</text>
<text x="34.8" y="189.6">GND</text>
<text x="92.5" y="187.8">D2</text>
<text x="92.5" y="190.4">GREEN</text>
<text x="137.1" y="194.1">GND</text>
</g>
<g font-size="1.8" fill="#0000c2">
<text x="62.9" y="28.2">Bourns</text>
<text x="70.5" y="28.2">MF-SM260/300</text>
<text x="88.9" y="28.2">UA78M33CDCYR</text>
<text x="205.7" y="131.7">Wurth</text>
<text x="212.1" y="131.7">434133025816</text>
<text x="94" y="132.1">PY32F030K18T6</text>
<text x="94" y="134.1">Flash</text>
<text x="94" y="136.2">Ram</text>
<text x="99.2" y="136.2">8k</text>
<text x="100.2" y="134.1">64k</text>
<text x="110.5" y="173.6">Wurth</text>
<text x="116.9" y="173.6">434133025816</text>
</g>
<text font-size="1.8" x="54" y="35.2">VBUS</text>
<g font-size="1.8" fill="#840084">
<text x="63.5" y="43.6">35V</text>
<text x="85.1" y="43.6">35V</text>
<text x="113" y="43.6">10V</text>
</g>
<g font-size="1.1" fill="#840000">
<text x="47.4" y="95.7" transform="rotate(-90 47.4 95.7)">3</text>
<text x="45" y="96.9">4</text>
<text x="47.4" y="99.5" transform="rotate(-90 47.4 99.5)">1</text>
<text x="49.4" y="96.9">2</text>
</g>
</svg>
